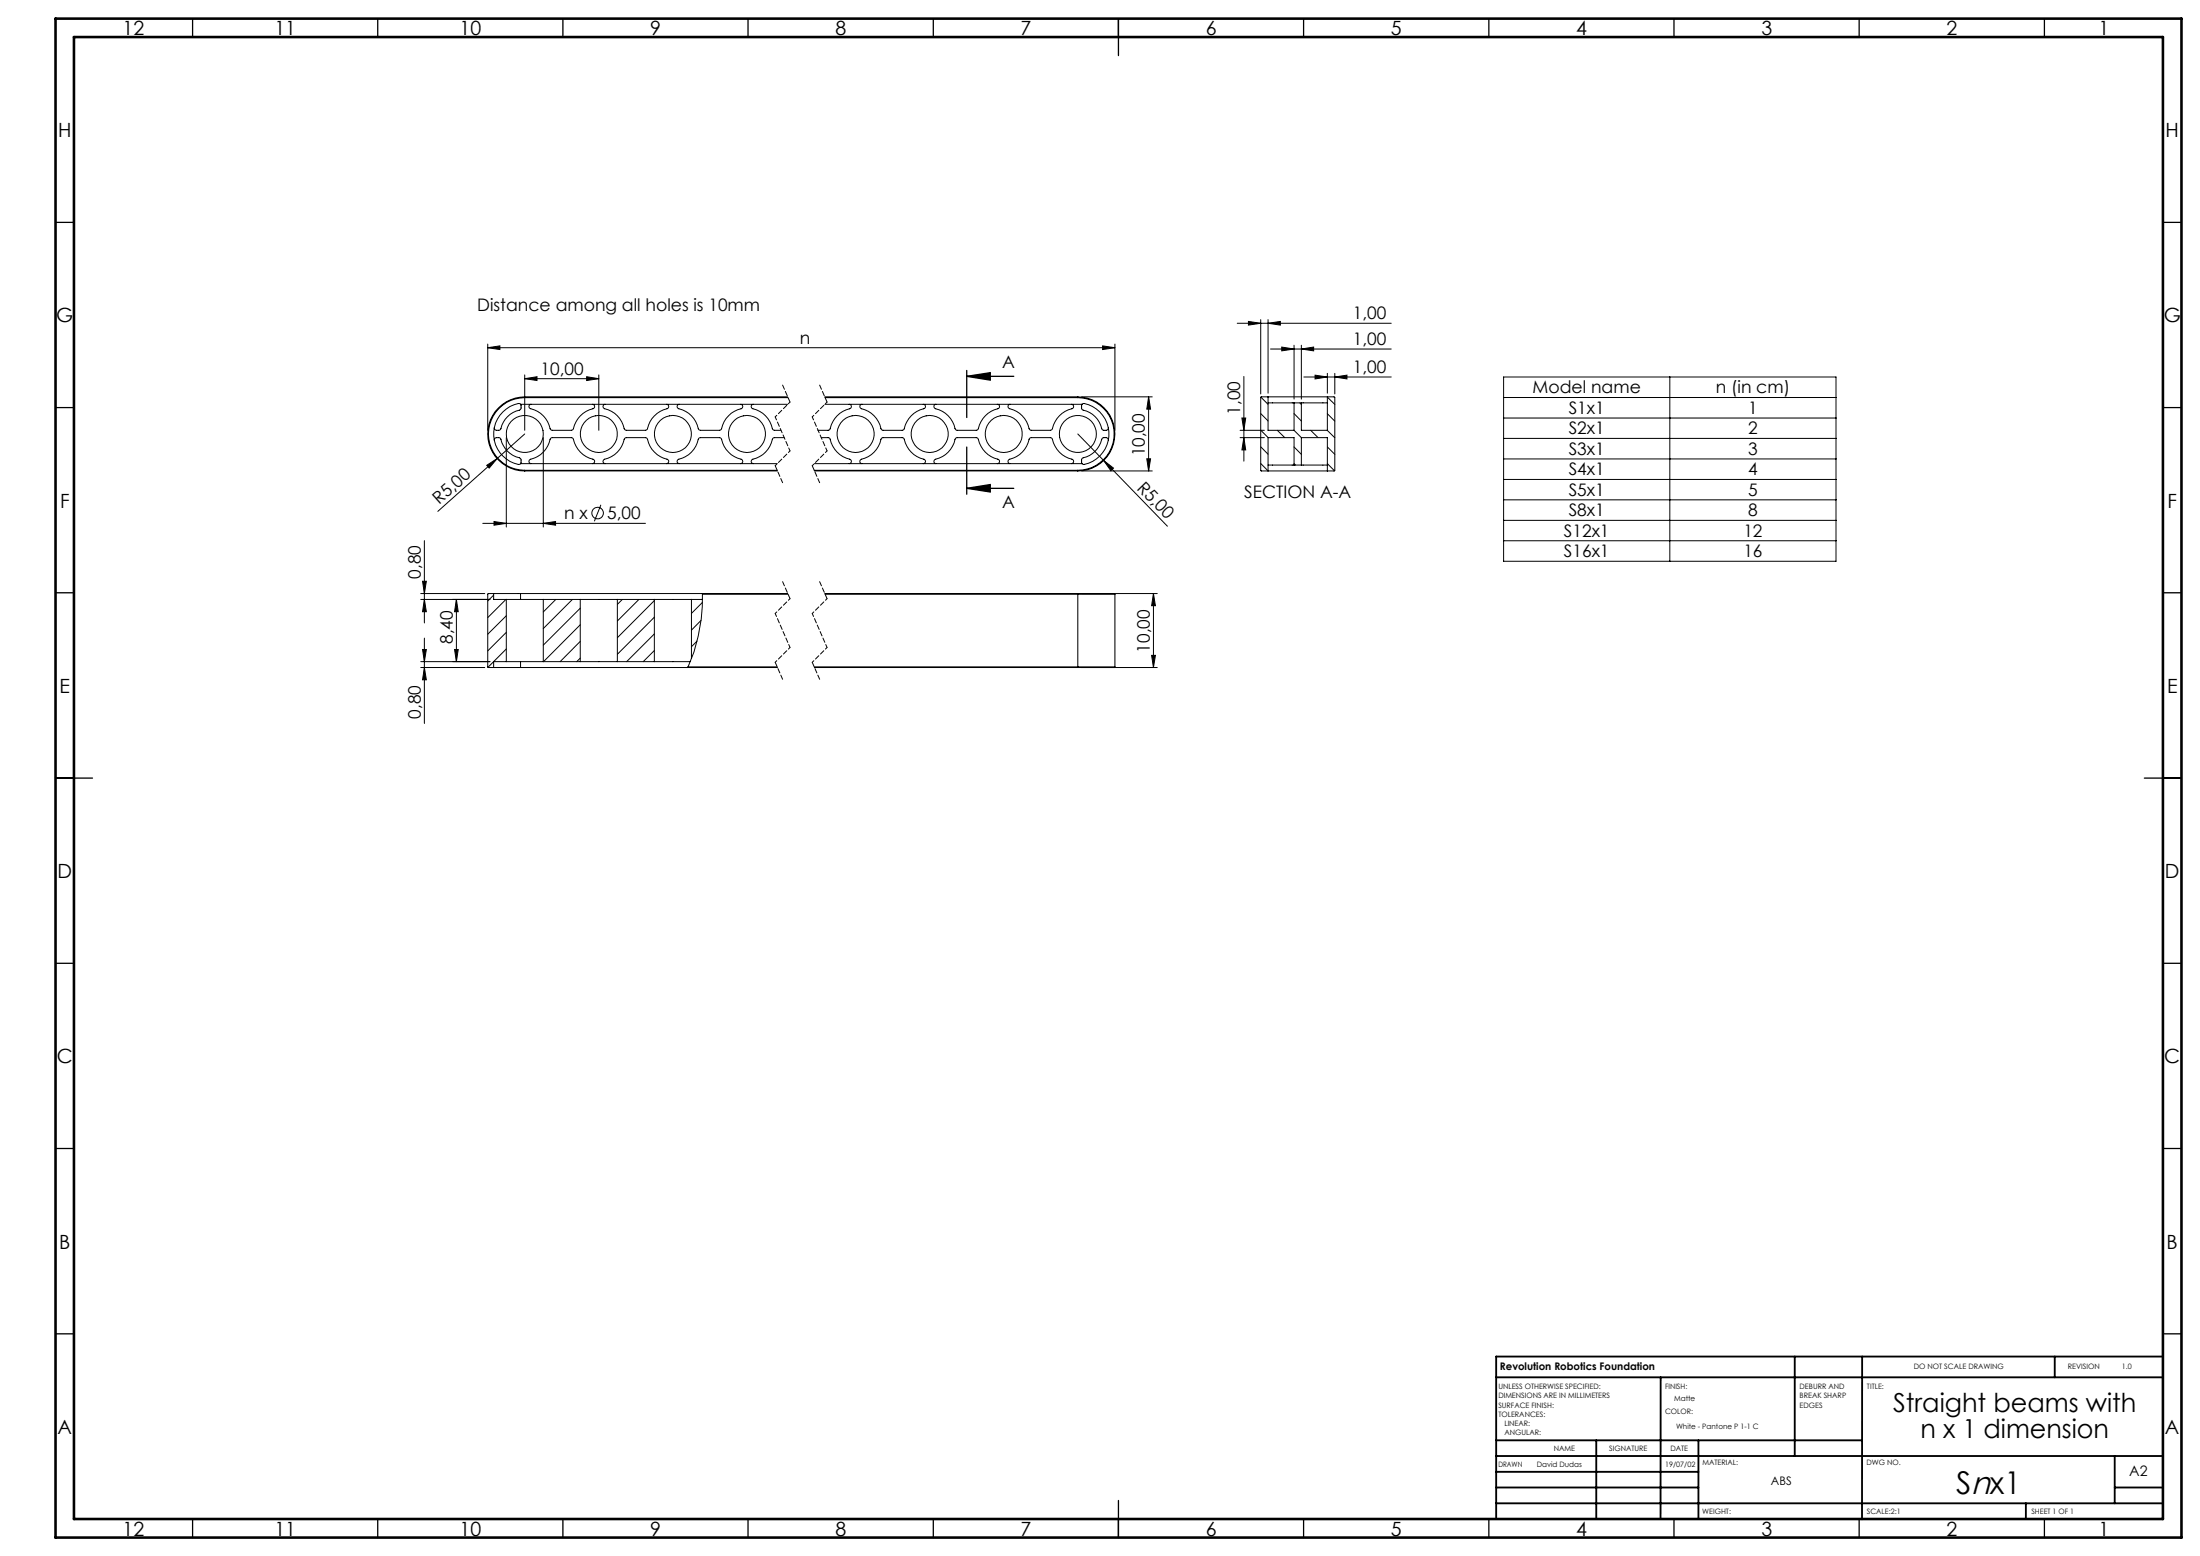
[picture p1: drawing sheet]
<svg xmlns="http://www.w3.org/2000/svg" width="594mm" height="420mm" viewBox="0 0 594 420" stroke-linecap="round" stroke-linejoin="round" font-family="sans-serif">
<g fill="none" stroke="#000" stroke-width=".27">
<path d="M131.7 93.9l3.3-.5v1zM131.7 92.9v23.3M131.7 93.9h169.3M297.7 93.4l3.3 .5-3.3 .5zM301 92.9v23.3M334 87.3h41.6M337.1 86.8l3.3 .5-3.3 .5zM340.4 86.3v20M342.4 87.3l3.3-.5v1zM342.4 86.3v19.8M343 94.2h32.6M346.1 93.7l3.3 .5-3.3 .5z"/>
<path d="M349.4 93.2v14.5M351.4 94.2l3.3-.5v1zM351.4 93.2v14.5M133.5 118.9l.3-.7 1.2 .1a7.4 7.4 0 0 0 5.5 5.5l.2 .3-.2 1M136.7 118.1v24.2M140.5 109.1l-.1-.1a8.2 8.2 0 0 0-6.1 12.2 7.3 7.3 0 0 0 6 4.1l.2-.2M140.5 109.1l.2 .3-.2 1.1a7.4 7.4 0 0 0-5.5 5.5l-1.2 .1-.3-.7M140.5 109.1h72.2M141.7 117.1l-7.5 6.7M141.7 102.2l3.3-.5v1zM141.7 101.2v15M141.7 102.2h20"/>
<path d="M141.7 107.1a10 10 0 0 0-10 10 10 10 0 0 0 10 10M141.7 107.1v.2M141.7 107.3a9.8 9.8 0 0 0-9.8 9.8 9.8 9.8 0 0 0 9.8 9.8M141.7 107.3h71.1M141.7 107.1h71M143.4 109.1a.6 .6 0 0 0-.6 .6 .6 .6 0 0 0 .5 .6 7.7 7.7 0 0 1 5.4 5.7l5.6 .2 .4-.3a7.5 7.5 0 0 1 5.6-5.7l.2-.5-.2-.4-.4-.2M146.7 118.1v24.2M158.4 101.7l3.3 .5-3.3 .5zM161.7 101.2v15M163.4 109.1a.61 .61 0 0 0-.6 .6 .61 .61 0 0 0 .5 .6 7.7 7.7 0 0 1 5.4 5.7l5.6 .2 .4-.3a7.4 7.4 0 0 1 5.6-5.7l.3-.5-.3-.4-.3-.2M183.4 109.1a.61 .61 0 0 0-.6 .6 .61 .61 0 0 0 .5 .6 7.7 7.7 0 0 1 5.4 5.7l5.5 .2 .5-.3a7.4 7.4 0 0 1 5.6-5.7l.3-.5-.3-.4-.3-.2M203.4 109.1a.61 .61 0 0 0-.6 .6 .61 .61 0 0 0 .5 .6 7.7 7.7 0 0 1 5.4 5.7l2.2 .2"/>
<path d="M211.7 118.1h-2.6l-.4 .2a7.4 7.4 0 0 1-5.6 5.8l-.3 .5 .6 .5M221.7 118.1h1.9l.4 .2a7.4 7.4 0 0 0 5.6 5.8l.3 .5-.2 .4-.4 .1M222.7 107.1h68.3M222.7 109.1h69.4M222.7 107.3h68.3M229.3 109.1a.61 .61 0 0 1 .6 .6 .61 .61 0 0 1-.5 .6 7.7 7.7 0 0 0-5.4 5.7l-3.2 .2M232.8 109.1a.61 .61 0 0 0-.6 .6 .61 .61 0 0 0 .4 .6 7.7 7.7 0 0 1 5.5 5.7l5.5 .2 .5-.3a7.4 7.4 0 0 1 5.5-5.7l.3-.5-.2-.4-.4-.2M252.7 109.1a.61 .61 0 0 0-.5 .6 .61 .61 0 0 0 .4 .6 7.7 7.7 0 0 1 5.5 5.7l5.5 .2 .4-.3a7.5 7.5 0 0 1 5.6-5.7l.3-.5-.2-.4-.4-.2M272.7 109.1a.61 .61 0 0 0-.5 .6 .61 .61 0 0 0 .4 .6 7.7 7.7 0 0 1 5.5 5.7l5.5 .2 .4-.3a7.5 7.5 0 0 1 5.6-5.7l.3-.5-.2-.4-.4-.2M291 117.1l7 7.2M291 107.1a10 10 0 0 1 10 10 10 10 0 0 1-10 10M291 107.3a9.8 9.8 0 0 1 9.8 9.8 9.8 9.8 0 0 1-9.8 9.8"/>
<path d="M291 107.1v.2M292 107.1h19.1M292.1 109.1l.2-.1a8.2 8.2 0 0 1 7.1 8.1 8.2 8.2 0 0 1-7.1 8.2l-.2-.2M292.1 109.1v1.4a7.4 7.4 0 0 1 5.6 5.5l1 .2a.61 .61 0 0 0 .5-.8M299.2 118.9a.61 .61 0 0 0-.5-.8l-1 .2a7.4 7.4 0 0 1-5.6 5.5v1.3M310.1 107.1l.6 3.3h-1.1zM310.1 107.1v20M334.8 116.2h6.6M334.8 118.1h6.6M335.3 112.8h1l-.5 3.4zM335.8 118.1l.5 3.3h-1zM335.8 101.6v22.9"/>
<path d="M340.4 116.1l2 2M340.4 111.6l2 2M340.4 107.2l2 1.9M342.4 107.1l-2 .2v19.7l2 .1M342.4 108.7h7M342.4 107.1h16M342.4 107.1v9.1h7M344.9 116.2l2 1.9M349.4 108.7v7.5M349.4 108.7h2M349.4 116.2l2 1.9M349.4 111.6l2 2"/>
<path d="M350.9 108.7l.5 .5M351.4 108.7h7M351.4 108.7v7.5h7M351.4 118.1v7.4M351.4 118.1h7v9M352 101.8h23.6M353.9 116.2l2 1.9M355.1 101.3l3.3 .5-3.3 .5zM358.4 116.2l2 2M358.4 107.1h1.8l.2 .2v19.6l-.1 .2h-1.9M358.4 107.1v9.1M358.4 100.8v5.3"/>
<path d="M358.4 111.7l2 2M358.4 107.2l2 2M360.4 101.8l3.3-.5v1zM360.4 100.8v5.5M406 101.8h89.7v49.7h-89.7zM406 107.3h89.7M406 112.8h89.7M406 118.3h89.7M450.9 101.8v49.7M131.4 125.6l2.8-1.8-2.1 2.5zM134.2 123.8l-16 14.2M140.5 125.1h69.4"/>
<path d="M141.7 126.9v.2M141.7 127.1h68.2M141.7 126.9h68.1M143.4 125.1a.6 .6 0 0 1-.6-.5 .6 .6 0 0 1 .5-.7 7.7 7.7 0 0 0 5.4-5.6l5.6-.2 .4 .2a7.5 7.5 0 0 0 5.6 5.8l.2 .5-.6 .5M162.2 136.3l-1.7 4.4M163.4 125.1a.61 .61 0 0 1-.6-.5 .61 .61 0 0 1 .5-.7 7.7 7.7 0 0 0 5.4-5.6l5.6-.2 .4 .2a7.4 7.4 0 0 0 5.6 5.8l.3 .5-.6 .5M183.4 125.1a.61 .61 0 0 1-.6-.5 .61 .61 0 0 1 .5-.7 7.7 7.7 0 0 0 5.4-5.6l5.5-.2 .5 .2a7.4 7.4 0 0 0 5.6 5.8l.3 .5-.6 .5M219.8 126.9h71.2M219.9 127.1h71.1M219.9 125.1h72.2M232.8 125.1a.61 .61 0 0 1-.6-.5 .61 .61 0 0 1 .4-.7 7.7 7.7 0 0 0 5.5-5.6l5.5-.2 .5 .2a7.4 7.4 0 0 0 5.5 5.8l.3 .5-.2 .4-.4 .1M252.7 125.1a.61 .61 0 0 1-.5-.5 .61 .61 0 0 1 .4-.7 7.7 7.7 0 0 0 5.5-5.6l5.5-.2 .4 .2a7.5 7.5 0 0 0 5.6 5.8l.3 .5-.2 .4-.4 .1"/>
<path d="M272.7 125.1a.61 .61 0 0 1-.5-.5 .61 .61 0 0 1 .4-.7 7.7 7.7 0 0 0 5.5-5.6l5.5-.2 .4 .2a7.5 7.5 0 0 0 5.6 5.8l.3 .5-.6 .5M291 126.9v.2M292 127.1h19.1M298 124.3l2.6 2-.7 .8zM298 124.3l17.2 17.7M309.6 123.8h1.1l-.6 3.3zM340.4 125.1l2 2M340.4 120.6l2 2M342.4 125.5h7M342.4 127.1h16M349.4 125.5v-7.4h-7v9M349.4 125.5h2"/>
<path d="M349.4 125.1l.4 .4M349.4 120.6l2 2M351.4 125.5h7M358.4 125.1l1.9 2M358.4 120.6l2 2M406 123.9h89.7M406 129.4h89.7M406 134.9h89.7M114.1 156.9h1l-.5 3.3zM114.6 145.9v22.3M130.4 141.3h43.9M133.4 140.8l3.3 .5-3.3 .5z"/>
<path d="M146.7 141.3l3.3-.5v1zM406 140.5h89.7M406 146h89.7M113.6 178.6h18.7M113.6 161.8h18.7M113.6 160.2h17.3M114.1 175.3h1l-.5 3.3zM114.6 161.8l.5 3.3h-1zM114.6 172.2v23.1M122.7 175.3h1l-.5 3.3zM123.2 161.8l.5 3.3h-1zM123.2 161.8v16.8"/>
<path d="M133.3 160.6l-1.6 1.6M133.3 160.2h7.2M133.3 160.2l-1.6 .1v19.8l1.6 .1M133.3 160.2v1.6h3.4M136.6 161.8l-4.9 4.9M136.7 175.2l-5 4.9M136.7 166.2l-5 5M136.7 170.7l-5 5M136.7 178.6h10M136.7 161.8h10M136.7 161.8v16.8M136.7 178.6h-3.4v1.6"/>
<path d="M140.5 160.2h72.2M140.5 160.2v1.6M140.5 178.6v1.6M146.7 161.8v16.8M146.7 178.6h10M146.7 161.8h10M150.1 161.8l-3.4 3.4M154.6 161.8l-7.9 7.9M156.7 177.6l-1 1M156.7 164.2l-10 9.9M156.7 168.6l-9.9 10M156.7 173.1l-5.5 5.5"/>
<path d="M156.7 178.6h10M156.7 161.8h10M156.7 161.8v16.8M166.7 178.6h10M166.7 161.8h10M166.7 161.8v16.8M168 161.8l-1.3 1.3M172.5 161.8l-5.8 5.8M176.7 175.6l-3 3M176.7 162.1l-10 10M176.7 166.6l-10 10M176.7 171.1l-7.5 7.5"/>
<path d="M176.7 178.6h9.6M176.7 161.8h10M176.7 161.8v16.8M186.7 161.8h3M186.7 161.8v15.9M188.2 173.1l-1.5 1.5M189.3 167.5l-2.6 2.6M189.7 162.6l-3 3M189.7 160.2v.2M189.7 160.4a45.4 45.4 0 0 1-3.9 19.6M189.7 160.4h23.1M222.7 160.2h68.3"/>
<path d="M222.7 160.4h68.3M291 160.2h9.9l.1 .2M291 160.2v.2M291 160.4h10M291 160.4v19.6M292 160.2h20.5M301 160.4v19.6M310.9 176.9h1.1l-.6 3.3zM311.4 160.2l.6 3.3h-1.1zM311.4 160.2v20M113.6 180.2h17.3M114.6 180.2l.5 3.3h-1z"/>
<path d="M133.3 180.2h7.2M140.5 180.2h69.4M185.8 180l-.1 .2M185.8 180h24M219.8 180h71.2M219.9 180.2h71.1M291 180v.2M291 180h10M292 180.2h20.5M301 180l-.1 .2h-9.9"/>
<circle cx="141.7" cy="117.1" r="5"/>
<circle cx="161.7" cy="117.1" r="5"/>
<circle cx="181.7" cy="117.1" r="5"/>
<circle cx="201.7" cy="117.1" r="5"/>
<circle cx="231" cy="117.1" r="5"/>
<circle cx="251" cy="117.1" r="5"/>
<circle cx="271" cy="117.1" r="5"/>
<circle cx="291" cy="117.1" r="5"/>
<circle cx="161.3" cy="138.5" r="1.56"/>
</g>
<g fill="none" stroke="#000" stroke-width=".35">
<path d="M52 5v5M102 5v5M152 5v5M202 5v5M252 5v5M302 5v10M352 5v5M402 5v5M452 5v5M502 5v5M552 5v5M15 60h5"/>
<path d="M584 60h5M261 100v12.7M15 110h5M261 101.6l6.4-1v2zM261 101.6h12.7M584 110h5M261 131.8l6.4-1v2zM261 120.7v12.7M261 131.8h12.7M15 160h5M584 160h5M15 210h10"/>
<path d="M579 210h10M15 260h5M584 260h5M15 310h5M584 310h5M15 360h5M584 360h5M52 410v5M102 410v5M152 410v5M202 410v5M252 410v5"/>
<path d="M302 405v10M352 410v5M402 410v5M452 410v5M502 410v5M552 410v5"/>
</g>
<path d="M211.3 103.9l2 4.6M221.3 103.9l2 4.6M209.3 125.7l2 4.6M219.3 125.7l2 4.6M211.3 157l2 4.6M221.3 157l2 4.6M209.3 178.8l2 4.6M219.3 178.8l2 4.6" fill="none" stroke="#000" stroke-width=".27" stroke-dasharray="1.3 .6"/>
<path d="M213.3 108.5l-4 4M223.3 108.5l-4 4M213.3 121.7l-4 4M223.3 121.7l-4 4M213.3 161.6l-4 4M213.3 174.8l-4 4M223.3 161.6l-4 4M223.3 174.8l-4 4" fill="none" stroke="#000" stroke-width=".27" stroke-dasharray="1.3 .6" stroke-dashoffset=".7"/>
<path d="M209.3 112.5l4 9.2M219.3 112.5l4 9.2M209.3 165.6l4 9.2M219.3 165.6l4 9.2" fill="none" stroke="#000" stroke-width=".27" stroke-dasharray="1.3 .6" stroke-dashoffset=".4"/>
<g fill="none" stroke="#000" stroke-width=".5">
<path d="M404 371.8h180M448.4 371.8l-.1 38.3M484.6 366.2v26.8M502.8 366.2l-.1 43.9M554.8 366.2v5.6M584 366.2h-180v43.8M404 388.8h98.8M404 397.3h54.6M404 393h180M431 388.8v21.2M458.6 388.8v21.2M571 393v12.8"/>
<path d="M404 405.8h180M404 401.5h54.6M547 405.8v4.2M571 401.5h13"/>
</g>
<path d="M15 5h574v410h-574zM20 10h564v400h-564z" fill="none" stroke="#000" stroke-width=".7"/>
<g fill="#000">
<path d="M131.4 125.6l2.8-1.8-2.1 2.5zM298 124.3l2.6 2-.7 .8z"/>
<path d="M131.7 93.9l3.3-.5v1zM297.7 93.4l3.3 .5-3.3 .5z"/>
<path d="M337.1 86.8l3.3 .5-3.3 .5zM342.4 87.3l3.3-.5v1z"/>
<path d="M346.1 93.7l3.3 .5-3.3 .5zM351.4 94.2l3.3-.5v1z"/>
<path d="M141.7 102.2l3.3-.5v1zM158.4 101.7l3.3 .5-3.3 .5z"/>
<path d="M261 101.6l6.4-1v2zM261 131.8l6.4-1v2z"/>
<path d="M310.1 107.1l.6 3.3h-1.1zM309.6 123.8h1.1l-.6 3.3zM311.4 160.2l.6 3.3h-1.1zM310.9 176.9h1.1l-.6 3.3zM114.1 156.9h1l-.5 3.3zM114.6 161.8l.5 3.3h-1zM114.1 175.3h1l-.5 3.3zM114.6 180.2l.5 3.3h-1z"/>
<path d="M335.3 112.8h1l-.5 3.4zM335.8 118.1l.5 3.3h-1z"/>
<path d="M355.1 101.3l3.3 .5-3.3 .5zM360.4 101.8l3.3-.5v1z"/>
<path d="M133.4 140.8l3.3 .5-3.3 .5zM146.7 141.3l3.3-.5v1z"/>
<path d="M122.7 175.3h1l-.5 3.3zM123.2 161.8l.5 3.3h-1z"/>
</g>
<text font-size="8.5" x="528.1" y="403.2">Snx1</text>
<g font-size="7.1">
<text x="511.1" y="381">Straight beams with</text>
<text x="518.5" y="388.1">n x 1 dimension</text>
</g>
<g font-size="5.3">
<text x="33.1" y="9.5">12</text>
<text x="74.1" y="9.5">11</text>
<text x="124.1" y="9.5">10</text>
<text x="175.6" y="9.5">9</text>
<text x="225.6" y="9.5">8</text>
<text x="275.6" y="9.5">7</text>
<text x="325.6" y="9.5">6</text>
<text x="375.6" y="9.5">5</text>
<text x="425.6" y="9.5">4</text>
<text x="475.6" y="9.5">3</text>
<text x="525.6" y="9.5">2</text>
<text x="566.6" y="9.5">1</text>
<text x="15.7" y="37">H</text>
<text x="584.7" y="37">H</text>
<text x="15.2" y="87">G</text>
<text x="584.2" y="87">G</text>
<text x="16.2" y="137">F</text>
<text x="585.2" y="137">F</text>
<text x="16.1" y="187">E</text>
<text x="585.1" y="187">E</text>
<text x="15.5" y="237">D</text>
<text x="584.5" y="237">D</text>
<text x="15.4" y="287">C</text>
<text x="584.4" y="287">C</text>
<text x="16" y="337">B</text>
<text x="585" y="337">B</text>
<text x="15.5" y="387">A</text>
<text x="584.5" y="387">A</text>
<text x="33.1" y="414.5">12</text>
<text x="74.1" y="414.5">11</text>
<text x="124.1" y="414.5">10</text>
<text x="175.6" y="414.5">9</text>
<text x="225.6" y="414.5">8</text>
<text x="275.6" y="414.5">7</text>
<text x="325.6" y="414.5">6</text>
<text x="375.6" y="414.5">5</text>
<text x="425.6" y="414.5">4</text>
<text x="475.6" y="414.5">3</text>
<text x="525.6" y="414.5">2</text>
<text x="566.6" y="414.5">1</text>
</g>
<g font-size="4.7">
<text x="128.9" y="84">Distance among all holes is 10mm</text>
<text x="365.3" y="86.2">1,00</text>
<text x="216" y="92.8">n</text>
<text x="365.3" y="93.2">1,00</text>
<text x="146" y="101.2">10,00</text>
<text x="270.5" y="99.4">A</text>
<text x="365.3" y="100.7">1,00</text>
<text x="413.8" y="106.2">Model name</text>
<text x="463.3" y="106.2">n (in cm)</text>
<text x="334.8" y="111.9" transform="rotate(-90 334.8 111.9)">1,00</text>
<text x="423.6" y="111.7">S1x1</text>
<text x="472" y="111.7">1</text>
<text x="423.6" y="117.3">S2x1</text>
<text x="472" y="117.3">2</text>
<text x="309.1" y="123.2" transform="rotate(-90 309.1 123.2)">10,00</text>
<text x="423.6" y="122.8">S3x1</text>
<text x="472" y="122.8">3</text>
<text x="306.7" y="131.9" transform="rotate(46 306.7 131.9)">R5,00</text>
<text x="423.6" y="128.3">S4x1</text>
<text x="472" y="128.3">4</text>
<text x="118.5" y="136.4" transform="rotate(-42 118.5 136.4)">R5,00</text>
<text x="270.5" y="137.2">A</text>
<text x="335.9" y="134.4">SECTION A-A</text>
<text x="423.6" y="133.8">S5x1</text>
<text x="472" y="133.8">5</text>
<text x="152.3" y="140.2">n x</text>
<text x="163.9" y="140.2">5,00</text>
<text x="423.6" y="139.4">S8x1</text>
<text x="472" y="139.4">8</text>
<text x="422.3" y="144.9">S12x1</text>
<text x="470.7" y="144.9">12</text>
<text x="422.3" y="150.4">S16x1</text>
<text x="470.7" y="150.4">16</text>
<text x="113.6" y="156.2" transform="rotate(-90 113.6 156.2)">0,80</text>
<text x="122.2" y="173.8" transform="rotate(-90 122.2 173.8)">8,40</text>
<text x="310.4" y="176.2" transform="rotate(-90 310.4 176.2)">10,00</text>
<text x="113.6" y="194" transform="rotate(-90 113.6 194)">0,80</text>
</g>
<text font-size="3.9" x="574.9" y="398.5">A2</text>
<text font-size="3.2" x="478.2" y="400.9">ABS</text>
<text font-size="2.8" x="405" y="369.9">Revolution Robotics Foundation</text>
<g font-size="2">
<text x="516.7" y="369.6">DO NOT SCALE DRAWING</text>
<text x="558.3" y="369.6">REVISION</text>
<text x="572.9" y="369.6">1.0</text>
<text x="404.6" y="374.9">UNLESS OTHERWISE SPECIFIED:</text>
<text x="404.6" y="377.4">DIMENSIONS ARE IN MILLIMETERS</text>
<text x="449.6" y="374.9">FINISH:</text>
<text x="485.9" y="374.9">DEBURR AND</text>
<text x="485.9" y="377.4">BREAK SHARP</text>
<text x="504.1" y="374.9">TITLE:</text>
<text x="404.6" y="379.9">SURFACE FINISH:</text>
<text x="404.6" y="382.4">TOLERANCES:</text>
<text x="449.6" y="381.8">COLOR:</text>
<text x="452" y="378.3">Matte</text>
<text x="485.9" y="379.9">EDGES</text>
<text x="406.2" y="384.9">LINEAR:</text>
<text x="406.2" y="387.4">ANGULAR:</text>
<text x="452.5" y="385.7">White - Pantone P 1-1 C</text>
<text x="404.6" y="396">DRAWN</text>
<text x="414.9" y="396">David Dudas</text>
<text x="419.5" y="391.8">NAME</text>
<text x="434.5" y="391.7">SIGNATURE</text>
<text x="449.6" y="395.9">19/07/02</text>
<text x="451" y="391.7">DATE</text>
<text x="459.6" y="395.5">MATERIAL:</text>
<text x="504" y="395.5">DWG NO.</text>
<text x="459.6" y="408.5">WEIGHT:</text>
<text x="504.1" y="408.6">SCALE:2:1</text>
<text x="548.5" y="408.6">SHEET 1 OF 1</text>
</g>
</svg>
